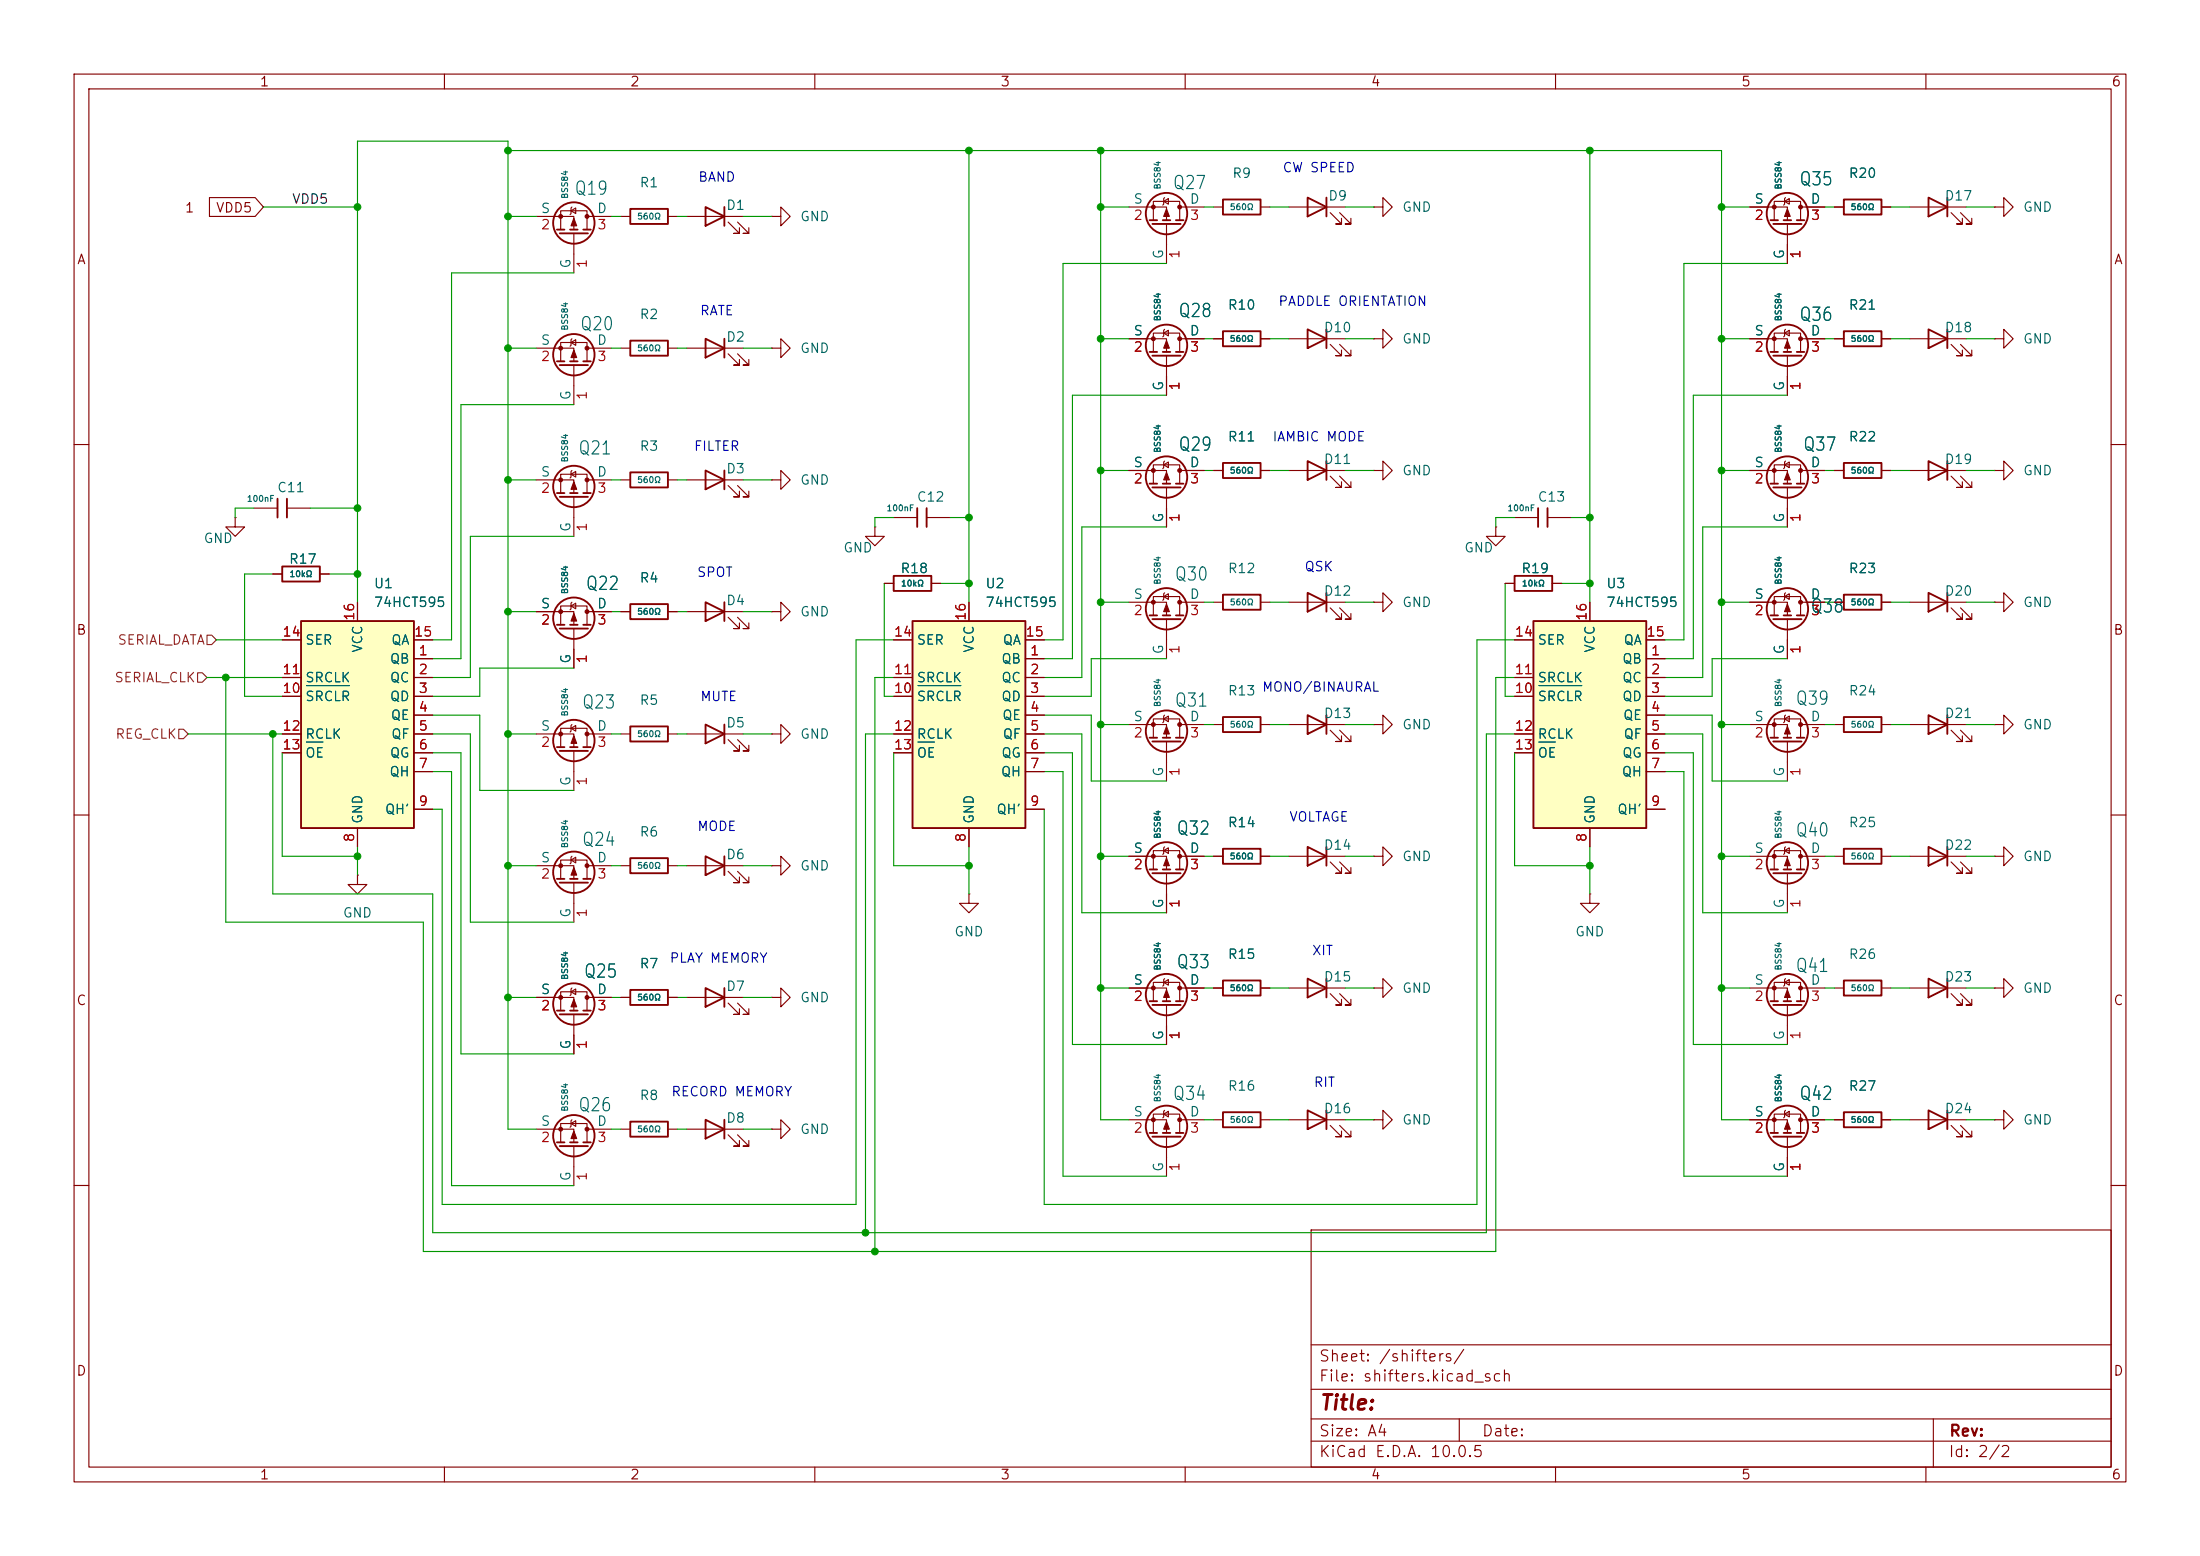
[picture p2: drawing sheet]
<svg xmlns="http://www.w3.org/2000/svg" width="297mm" height="210mm" viewBox="0 0 297 210" stroke-linecap="round" stroke-linejoin="round" font-family="sans-serif">
<g fill="none" stroke="#840000" stroke-width=".15">
<path d="M10 10h277v190h-277zM12 12h273v186h-273zM60 10v2M110 10v2M160 10v2M210 10v2M260 10v2M10 60h2M31.7 69.9v1.2h1.3l-1.3 1.3-1.2-1.3h1.2M31.7 69.9h.1M34.3 68.6h3.2M36.8 77.5h1.3"/>
<path d="M38.7 68.6h3.2M43.2 77.5h1.2M285 60h2M10 110h2M285 110h2M236.2 133.4h5.1v1.7M239.5 135.1v-2.5h3.6v2.5M240.9 132.6l.7-.4v.8zM241 132.1l-.1 .1v.8l-.1 .1M241.3 135.6v5.4M243.1 133.4h3.3M257.8 133.4h7.6"/>
<path d="M263.4 134.1l1.5 1.5h-.7h.7v-.7M264.7 134.1l1.5 1.5h-.8h.8v-.7M269.2 133.4h1.3v1.2l1.3-1.2-1.3-1.3v1.3M269.2 133.4h.1M72.4 152.4h5.1v1.8M75.7 154.2v-2.6h3.5v2.6M77.1 151.6l.6-.3v.7zM77.2 151.1l-.1 .2v.7l-.1 .1M77.5 154.7v5.3M79.2 152.4h3.3M236.2 151.1h5.1v1.8M239.5 152.9v-2.5h3.6v2.5"/>
<path d="M240.9 150.4l.7-.4v.7zM241 149.9l-.1 .1v.7l-.1 .2M241.3 153.4v5.4M243.1 151.1h3.3M247.6 151.1h1.3M254 151.1h1.3M257.8 151.1h7.6M263.4 151.9l1.5 1.5h-.7h.7v-.7M264.7 151.9l1.5 1.5h-.8h.8v-.7M269.2 151.1h1.3v1.3l1.3-1.3-1.3-1.2v1.2M269.2 151.1h.1M10 160h2"/>
<path d="M177 166h108v32h-108zM285 160h2M60 198v2M110 198v2M160 198v2M177 194.5h108M177 191.5h108M177 187.5h108M177 181.5h108M197 191.5v3M210 198v2M260 198v2"/>
<path d="M261 191.5v6.5"/>
</g>
<g fill="none" stroke="#840000" stroke-width=".25">
<path d="M37.5 67.3v2.6M38.1 76.5h5.1v2h-5.1zM38.7 67.3v2.6M239 135.1h1M239.4 135.6h3.8M240.8 135.1h1M242.6 135.1h1M260.3 132.1l2.6 1.3-2.6 1.2zM262.9 132.1v2.5M75.2 154.2h1M75.6 154.7h3.8M77 154.2h1"/>
<path d="M78.7 154.2h1.1M239 152.9h1M239.4 153.4h3.8M240.8 152.9h1M242.6 152.9h1M248.9 150.1h5.1v2h-5.1zM260.3 149.9l2.6 1.2-2.6 1.3zM262.9 149.9v2.5"/>
<circle cx="241.3" cy="134.2" r="2.79"/>
<circle cx="77.5" cy="153.3" r="2.79"/>
<circle cx="241.3" cy="152" r="2.79"/>
</g>
<g fill="#840000" stroke="#840000" stroke-width=".15">
<path d="M77.5 152.7l.4 1h-.8z"/>
<path d="M241.3 133.6l.4 1h-.8z"/>
<path d="M241.3 151.4l.4 1h-.8z"/>
<circle cx="79.2" cy="152.4" r=".25"/>
<circle cx="75.7" cy="152.4" r=".25"/>
<circle cx="243.1" cy="133.3" r=".25"/>
<circle cx="239.5" cy="133.3" r=".25"/>
<circle cx="243.1" cy="151.1" r=".25"/>
<circle cx="239.5" cy="151.1" r=".25"/>
</g>
<path d="M40.6 83.8h15.3v28h-15.3z" fill="#ffffc2"/>
<g fill="none" stroke="#840000" stroke-width=".25">
<path d="M239 65.3h1M239.4 65.8h3.8M240.8 65.3h1M242.6 65.3h1M40.6 83.8h15.3v28h-15.3zM165.1 80.3h5.1v2h-5.1zM176.5 80l2.6 1.3-2.6 1.3zM179.1 80v2.6M239 99.6h1M240.8 99.6h1M242.6 99.6h1M248.9 96.8h5.1v2h-5.1z"/>
<path d="M260.3 80l2.6 1.3-2.6 1.3zM260.3 96.5l2.6 1.3-2.6 1.3zM262.9 80v2.6M262.9 96.5v2.6M239 117.3h1M239.4 117.9h3.8M239.4 100.1h3.8M240.8 117.3h1M242.6 117.3h1M248.9 114.6h5.1v2h-5.1zM75.2 136.4h1M75.6 136.9h3.8"/>
<path d="M77 136.4h1M78.7 136.4h1.1M95.2 151.1l2.6 1.3-2.6 1.3zM97.8 151.1v2.6"/>
<circle cx="241.3" cy="64.4" r="2.79"/>
<circle cx="241.3" cy="98.7" r="2.79"/>
<circle cx="241.3" cy="116.5" r="2.79"/>
<circle cx="77.5" cy="135.5" r="2.79"/>
</g>
<g fill="none" stroke="#840000" stroke-width=".15">
<path d="M201.9 71.1v1.3h1.3l-1.3 1.3-1.2-1.3h1.2M201.9 71.1h.1M236.2 63.5h5.1v1.8M239.5 65.3v-2.6h3.6v2.6M240.9 62.7l.7-.3v.7zM241 62.2l-.1 .2v.7l-.1 .1M241.3 65.8v5.3M243.1 63.5h3.3M38.1 91.4h2.5M38.1 94h2.5M38.1 99.1h2.5M38.1 86.4h2.5"/>
<path d="M48.3 81.3v2.5M55.9 88.9h2.5M55.9 91.4h2.5M55.9 94h2.5M55.9 96.5h2.5M55.9 99.1h2.5M55.9 86.4h2.5M163.8 81.3h1.3M170.2 81.3h1.2M174 81.3h7.6M179.6 82l1.5 1.6h-.8h.8v-.8M180.8 82l1.6 1.6h-.8h.8v-.8"/>
<path d="M236.2 97.8h5.1v1.8M239.5 99.6v-2.6h3.6v2.6M240.9 97l.7-.4v.8zM241 96.5l-.1 .1v.8l-.1 .1M243.1 97.8h3.3M247.6 97.8h1.3M254 97.8h1.3M257.8 81.3h7.6M257.8 97.8h7.6M263.4 82l1.5 1.6h-.7h.7v-.8M263.4 98.6l1.5 1.5h-.7h.7v-.8M264.7 82l1.5 1.6h-.8h.8v-.8"/>
<path d="M264.7 98.6l1.5 1.5h-.8h.8v-.8M38.1 101.6h2.5M48.3 118.1v1.3h-1.3l1.3 1.3 1.2-1.3h-1.2M48.3 118.1h.1M48.3 111.8v2.5M55.9 101.6h2.5M55.9 104.1h2.5M55.9 109.2h2.5M236.2 115.6h5.1v1.7M239.5 117.3v-2.5h3.6v2.5M240.9 114.8l.7-.4v.8zM241 114.3l-.1 .1v.8l-.1 .1"/>
<path d="M241.3 100.1v5.3M241.3 117.9v5.3M243.1 115.6h3.3M247.6 115.6h1.3M254 115.6h1.3M72.4 134.6h5.1v1.8M75.7 136.4v-2.5h3.5v2.5M77.1 133.9l.6-.4v.7zM77.2 133.4l-.1 .1v.7l-.1 .2M77.5 136.9v5.3M79.2 134.6h3.3M104.1 134.6h1.3v1.3l1.3-1.3-1.3-1.2v1.2"/>
<path d="M104.1 134.6h.1M214.6 120.7v1.2h-1.2l1.2 1.3 1.3-1.3h-1.3M214.6 120.7h.1M92.7 152.4h7.6M98.3 153.2l1.5 1.5h-.7h.7v-.8M99.6 153.2l1.5 1.5h-.8h.8v-.8M104.1 152.4h1.3v1.3l1.3-1.3-1.3-1.3v1.3M104.1 152.4h.1"/>
</g>
<path d="M41.4 92.5h5.8M41.4 100.2h2.2" fill="none" stroke="#006464" stroke-width=".15"/>
<g fill="#840000" stroke="#840000" stroke-width=".15">
<path d="M241.3 115.8l.4 1h-.8z"/>
<path d="M77.5 134.9l.4 1h-.8z"/>
<path d="M241.3 98l.4 1.1h-.8z"/>
<path d="M241.3 63.8l.4 1h-.8z"/>
<circle cx="243.1" cy="115.6" r=".25"/>
<circle cx="239.5" cy="115.6" r=".25"/>
<circle cx="79.2" cy="134.6" r=".25"/>
<circle cx="75.7" cy="134.6" r=".25"/>
<circle cx="243.1" cy="97.8" r=".25"/>
<circle cx="239.5" cy="97.8" r=".25"/>
<circle cx="243.1" cy="63.5" r=".25"/>
<circle cx="239.5" cy="63.5" r=".25"/>
</g>
<path d="M207 83.8h15.2v28h-15.2z" fill="#ffffc2"/>
<path d="M207 83.8h15.2v28h-15.2zM260.3 114.3l2.6 1.3-2.6 1.2zM262.9 114.3v2.5M85.1 133.6h5.1v2h-5.1zM95.2 133.4l2.6 1.2-2.6 1.3zM97.8 133.4v2.5M85.1 151.4h5.1v2h-5.1z" fill="none" stroke="#840000" stroke-width=".25"/>
<g fill="none" stroke="#840000" stroke-width=".15">
<path d="M204.5 91.4h2.5M204.5 94h2.5M204.5 99.1h2.5M204.5 86.4h2.5M214.6 81.3v2.5M222.2 88.9h2.6M222.2 91.4h2.6M222.2 94h2.6M222.2 96.5h2.6M222.2 99.1h2.6M222.2 86.4h2.6M269.2 97.8h1.3v1.3l1.3-1.3-1.3-1.3v1.3"/>
<path d="M269.2 97.8h.1M204.5 101.6h2.5M214.6 111.8v2.5M222.2 101.6h2.6M222.2 104.1h2.6M222.2 109.2h2.6M257.8 115.6h7.6M263.4 116.3l1.5 1.6h-.7h.7v-.8M264.7 116.3l1.5 1.6h-.8h.8v-.8M269.2 115.6h1.3v1.2l1.3-1.2-1.3-1.3v1.3M269.2 115.6h.1M83.8 134.6h1.3"/>
<path d="M90.2 134.6h1.2M92.7 134.6h7.6M98.3 135.4l1.5 1.5h-.7h.7v-.8M99.6 135.4l1.5 1.5h-.8h.8v-.8M83.8 152.4h1.3M90.2 152.4h1.2"/>
</g>
<path d="M207.7 92.5h5.8M207.7 100.2h2.3" fill="none" stroke="#006464" stroke-width=".15"/>
<path d="M123.2 83.8h15.2v28h-15.2z" fill="#ffffc2"/>
<g fill="none" stroke="#840000" stroke-width=".25">
<path d="M75.2 31h1M75.6 31.5h3.8M77 31h1M78.7 31h1.1M85.1 28.2h5.1v2h-5.1zM95.2 27.9l2.6 1.3-2.6 1.3zM97.8 27.9v2.6M155.2 29.7h1M155.6 30.2h3.8M157 29.7h1M158.7 29.7h1.1M165.1 26.9h5.1v2.1h-5.1z"/>
<path d="M176.5 26.7l2.6 1.2-2.6 1.3zM179.1 26.7v2.5M239 29.7h1M239.4 30.2h3.8M240.8 29.7h1M242.6 29.7h1M248.9 26.9h5.1v2.1h-5.1zM260.3 26.7l2.6 1.2-2.6 1.3zM262.9 26.7v2.5M75.2 48.8h1M75.6 49.3h3.8M77 48.8h1"/>
<path d="M78.7 48.8h1.1M85.1 46h5.1v2h-5.1zM95.2 45.7l2.6 1.3-2.6 1.3zM97.8 45.7v2.6M155.2 47.5h1M155.6 48h3.8M157 47.5h1M158.7 47.5h1.1M165.1 44.7h5.1v2h-5.1zM176.5 44.5l2.6 1.2-2.6 1.3zM179.1 44.5v2.5M239 47.5h1"/>
<path d="M239.4 48h3.8M240.8 47.5h1M242.6 47.5h1M248.9 44.7h5.1v2h-5.1zM260.3 44.5l2.6 1.2-2.6 1.3zM262.9 44.5v2.5M75.2 66.5h1M75.6 67.1h3.8M77 66.5h1M78.7 66.5h1.1M85.1 63.8h5.1v2h-5.1zM95.2 63.5l2.6 1.3-2.6 1.2z"/>
<path d="M97.8 63.5v2.5M120.6 77.7h5.1v2.1h-5.1zM123.8 68.6v2.5M125.1 68.6v2.5M155.2 65.3h1M155.6 65.8h3.8M157 65.3h1M158.7 65.3h1.1M165.1 62.5h5.1v2h-5.1zM176.5 62.2l2.6 1.3-2.6 1.3zM179.1 62.2v2.6M204.5 77.7h5v2.1h-5z"/>
<path d="M207.6 68.6v2.5M208.9 68.6v2.5M248.9 62.5h5.1v2h-5.1zM260.3 62.2l2.6 1.3-2.6 1.3zM262.9 62.2v2.6M75.2 84.3h1M75.6 84.8h3.8M77 84.3h1M78.7 84.3h1.1M85.1 81.5h5.1v2.1h-5.1zM85.1 98h5.1v2.1h-5.1zM95.2 81.3l2.6 1.3-2.6 1.2z"/>
<path d="M95.2 97.8l2.6 1.3-2.6 1.2zM97.8 81.3v2.5M97.8 97.8v2.5M123.2 83.8h15.2v28h-15.2zM155.2 99.6h1M155.2 83.1h1M155.6 83.6h3.8M157 99.6h1M157 83.1h1M158.7 99.6h1.1M158.7 83.1h1.1M165.1 96.8h5.1v2h-5.1z"/>
<path d="M176.5 96.5l2.6 1.3-2.6 1.3zM179.1 96.5v2.6M239 83.1h1M239.4 83.6h3.8M240.8 83.1h1M242.6 83.1h1M248.9 80.3h5.1v2h-5.1zM75.2 118.6h1M75.2 100.8h1M75.6 119.1h3.8M75.6 101.3h3.8M77 118.6h1"/>
<path d="M77 100.8h1M78.7 118.6h1.1M78.7 100.8h1.1M85.1 115.8h5.1v2.1h-5.1zM95.2 115.6l2.6 1.2-2.6 1.3zM97.8 115.6v2.5M155.2 117.3h1M155.6 117.9h3.8M155.6 100.1h3.8M157 117.3h1M158.7 117.3h1.1M165.1 114.6h5.1v2h-5.1z"/>
<path d="M176.5 114.3l2.6 1.3-2.6 1.2zM179.1 114.3v2.5M155.2 135.1h1M155.6 135.6h3.8M157 135.1h1M158.7 135.1h1.1M165.1 132.3h5.1v2.1h-5.1zM176.5 132.1l2.6 1.3-2.6 1.2zM179.1 132.1v2.5M248.9 132.3h5.1v2.1h-5.1zM155.2 152.9h1M155.6 153.4h3.8"/>
<path d="M157 152.9h1M158.7 152.9h1.1M165.1 150.1h5.1v2h-5.1zM176.5 149.9l2.6 1.2-2.6 1.3zM179.1 149.9v2.5"/>
<circle cx="77.5" cy="30.1" r="2.79"/>
<circle cx="157.5" cy="28.8" r="2.79"/>
<circle cx="241.3" cy="28.8" r="2.79"/>
<circle cx="77.5" cy="47.9" r="2.79"/>
<circle cx="157.5" cy="46.6" r="2.79"/>
<circle cx="241.3" cy="46.6" r="2.79"/>
<circle cx="77.5" cy="65.7" r="2.79"/>
<circle cx="157.5" cy="64.4" r="2.79"/>
<circle cx="77.5" cy="83.4" r="2.79"/>
<circle cx="77.5" cy="99.9" r="2.79"/>
<circle cx="157.5" cy="82.2" r="2.79"/>
<circle cx="157.5" cy="98.7" r="2.79"/>
<circle cx="241.3" cy="82.2" r="2.79"/>
<circle cx="77.5" cy="117.7" r="2.79"/>
<circle cx="157.5" cy="116.5" r="2.79"/>
<circle cx="157.5" cy="134.2" r="2.79"/>
<circle cx="157.5" cy="152" r="2.79"/>
</g>
<g fill="none" stroke="#840000" stroke-width=".15">
<path d="M28.3 26.7h6.1l1.2 1.2-1.2 1.3h-6.1zM72.4 29.2h5.1v1.8M75.7 31v-2.6h3.5v2.6M77.1 28.4l.6-.3v.7zM77.2 27.9l-.1 .2v.7l-.1 .2M77.5 31.5v5.3M79.2 29.2h3.3M83.8 29.2h1.3M90.2 29.2h1.2M92.7 29.2h7.6M98.3 30l1.5 1.5h-.7h.7v-.8M99.6 30l1.5 1.5h-.8h.8v-.8"/>
<path d="M104.1 29.2h1.3v1.3l1.3-1.3-1.3-1.3v1.3M104.1 29.2h.1M152.4 27.9h5.1v1.8M155.7 29.7v-2.5h3.6v2.5M157.1 27.2l.6-.4v.8zM157.2 26.7l-.1 .1v.8l-.1 .1M157.5 30.2v5.4M159.3 27.9h3.3M163.8 27.9h1.3M170.2 27.9h1.2M174 27.9h7.6M179.6 28.7l1.5 1.5h-.8h.8v-.7"/>
<path d="M180.8 28.7l1.6 1.5h-.8h.8v-.7M185.4 27.9h1.3v1.3l1.3-1.3-1.3-1.2v1.2M185.4 27.9h.1M236.2 27.9h5.1v1.8M239.5 29.7v-2.5h3.6v2.5M240.9 27.2l.7-.4v.8zM241 26.7l-.1 .1v.8l-.1 .1M241.3 30.2v5.4M243.1 27.9h3.3M247.6 27.9h1.3M254 27.9h1.3M257.8 27.9h7.6"/>
<path d="M263.4 28.7l1.5 1.5h-.7h.7v-.7M264.7 28.7l1.5 1.5h-.8h.8v-.7M269.2 27.9h1.3v1.3l1.3-1.3-1.3-1.2v1.2M269.2 27.9h.1M72.4 47h5.1v1.8M75.7 48.8v-2.6h3.5v2.6M77.1 46.2l.6-.4v.8zM77.2 45.7l-.1 .1v.8l-.1 .1M77.5 49.3v5.3M79.2 47h3.3M83.8 47h1.3M90.2 47h1.2"/>
<path d="M92.7 47h7.6M98.3 47.8l1.5 1.5h-.7h.7v-.8M99.6 47.8l1.5 1.5h-.8h.8v-.8M104.1 47h1.3v1.3l1.3-1.3-1.3-1.3v1.3M104.1 47h.1M152.4 45.7h5.1v1.8M155.7 47.5v-2.5h3.6v2.5M157.1 45l.6-.4v.7zM157.2 44.5l-.1 .1v.7l-.1 .2M157.5 48v5.3M159.3 45.7h3.3M163.8 45.7h1.3"/>
<path d="M170.2 45.7h1.2M174 45.7h7.6M179.6 46.5l1.5 1.5h-.8h.8v-.8M180.8 46.5l1.6 1.5h-.8h.8v-.8M185.4 45.7h1.3v1.3l1.3-1.3-1.3-1.2v1.2M185.4 45.7h.1M236.2 45.7h5.1v1.8M239.5 47.5v-2.5h3.6v2.5M240.9 45l.7-.4v.7zM241 44.5l-.1 .1v.7l-.1 .2M241.3 48v5.3M243.1 45.7h3.3"/>
<path d="M247.6 45.7h1.3M254 45.7h1.3M257.8 45.7h7.6M263.4 46.5l1.5 1.5h-.7h.7v-.8M264.7 46.5l1.5 1.5h-.8h.8v-.8M269.2 45.7h1.3v1.3l1.3-1.3-1.3-1.2v1.2M269.2 45.7h.1M36.8 77.5h1.3M43.2 77.5h1.2M72.4 64.8h5.1v1.7M75.7 66.5v-2.5h3.5v2.5M77.1 64l.6-.4v.8z"/>
<path d="M77.2 63.5l-.1 .1v.8l-.1 .1M77.5 67.1v5.3M79.2 64.8h3.3M83.8 64.8h1.3M90.2 64.8h1.2M92.7 64.8h7.6M98.3 65.5l1.5 1.6h-.7h.7v-.8M99.6 65.5l1.5 1.6h-.8h.8v-.8M104.1 64.8h1.3v1.2l1.3-1.2-1.3-1.3v1.3M104.1 64.8h.1M118.1 71.1v1.3h1.3l-1.3 1.3-1.3-1.3h1.3M118.1 71.1h.1"/>
<path d="M119.4 78.7h1.2M120.6 69.9h3.2M125.1 69.9h3.2M125.7 78.7h1.3M152.4 63.5h5.1v1.8M155.7 65.3v-2.6h3.6v2.6M157.1 62.7l.6-.3v.7zM157.2 62.2l-.1 .2v.7l-.1 .1M157.5 65.8v5.3M159.3 63.5h3.3M163.8 63.5h1.3M170.2 63.5h1.2"/>
<path d="M174 63.5h7.6M179.6 64.3l1.5 1.5h-.8h.8v-.8M180.8 64.3l1.6 1.5h-.8h.8v-.8M185.4 63.5h1.3v1.3l1.3-1.3-1.3-1.3v1.3M185.4 63.5h.1M203.2 78.7h1.3M204.5 69.9h3.1M208.9 69.9h3.2M209.5 78.7h1.3M236.2 63.5h2.6M241.3 68.6v2.5M243.8 63.5h2.6"/>
<path d="M247.6 63.5h1.3M254 63.5h1.3M257.8 63.5h7.6M263.4 64.3l1.5 1.5h-.7h.7v-.8M264.7 64.3l1.5 1.5h-.8h.8v-.8M269.2 63.5h1.3v1.3l1.3-1.3-1.3-1.3v1.3M269.2 63.5h.1M38.1 91.4h2.5M38.1 94h2.5M38.1 99.1h2.5M38.1 86.4h2.5M48.3 81.3v2.5"/>
<path d="M55.9 88.9h2.5M55.9 91.4h2.5M55.9 94h2.5M55.9 96.5h2.5M55.9 99.1h2.5M55.9 86.4h2.5M72.4 99.1h5.1v1.7M72.4 82.6h5.1v1.7M75.7 84.3v-2.5h3.5v2.5M77.1 98.3l.6-.4v.8zM77.1 81.8l.6-.4v.8zM77.2 97.8l-.1 .1v.8l-.1 .1"/>
<path d="M77.2 81.3l-.1 .1v.8l-.1 .1M77.5 84.8v5.4M79.2 99.1h3.3M79.2 82.6h3.3M83.8 99.1h1.3M83.8 82.6h1.3M90.2 99.1h1.2M90.2 82.6h1.2M92.7 99.1h7.6M92.7 82.6h7.6M98.3 83.3l1.5 1.5h-.7h.7v-.7M98.3 99.8l1.5 1.5h-.7h.7v-.7"/>
<path d="M99.6 83.3l1.5 1.5h-.8h.8v-.7M99.6 99.8l1.5 1.5h-.8h.8v-.7M104.1 99.1h1.3v1.2l1.3-1.2-1.3-1.3v1.3M104.1 99.1h.1M104.1 82.6h1.3v1.2l1.3-1.2-1.3-1.3v1.3M104.1 82.6h.1M120.6 91.4h2.6M120.6 94h2.6M120.6 99.1h2.6M120.6 86.4h2.6M130.8 81.3v2.5M138.4 88.9h2.6"/>
<path d="M138.4 91.4h2.6M138.4 94h2.6M138.4 96.5h2.6M138.4 99.1h2.6M138.4 86.4h2.6M152.4 97.8h5.1v1.8M152.4 81.3h5.1v1.8M155.7 99.6v-2.6h3.6v2.6M155.7 83.1v-2.6h3.6v2.6M157.1 97l.6-.4v.8zM157.1 80.5l.6-.4v.8zM157.2 96.5l-.1 .1v.8l-.1 .1"/>
<path d="M157.2 80l-.1 .1v.8l-.1 .1M157.5 83.6v5.3M159.3 97.8h3.3M159.3 81.3h3.3M163.8 97.8h1.3M170.2 97.8h1.2M174 97.8h7.6M179.6 98.6l1.5 1.5h-.8h.8v-.8M180.8 98.6l1.6 1.5h-.8h.8v-.8M185.4 81.3h1.3v1.3l1.3-1.3-1.3-1.3v1.3M185.4 81.3h.1M185.4 97.8h1.3v1.3l1.3-1.3-1.3-1.3v1.3"/>
<path d="M185.4 97.8h.1M204.5 91.4h2.5M204.5 94h2.5M204.5 99.1h2.5M204.5 86.4h2.5M214.6 81.3v2.5M222.2 88.9h2.6M222.2 91.4h2.6M222.2 94h2.6M222.2 96.5h2.6M222.2 99.1h2.6M222.2 86.4h2.6"/>
<path d="M236.2 81.3h5.1v1.8M239.5 83.1v-2.6h3.6v2.6M240.9 80.5l.7-.4v.8zM241 80l-.1 .1v.8l-.1 .1M241.3 83.6v5.3M243.1 81.3h3.3M247.6 81.3h1.3M254 81.3h1.3M269.2 81.3h1.3v1.3l1.3-1.3-1.3-1.3v1.3M269.2 81.3h.1M38.1 101.6h2.5M48.3 111.8v2.5"/>
<path d="M55.9 101.6h2.5M55.9 104.1h2.5M55.9 109.2h2.5M72.4 116.8h5.1v1.8M75.7 118.6v-2.5h3.5v2.5M75.7 100.8v-2.5h3.5v2.5M77.1 116.1l.6-.4v.8zM77.2 115.6l-.1 .1v.8l-.1 .1M77.5 101.3v5.4M77.5 119.1v5.4M79.2 116.8h3.3M83.8 116.8h1.3"/>
<path d="M90.2 116.8h1.2M92.7 116.8h7.6M98.3 117.6l1.5 1.5h-.7h.7v-.7M99.6 117.6l1.5 1.5h-.8h.8v-.7M104.1 116.8h1.3v1.3l1.3-1.3-1.3-1.2v1.2M104.1 116.8h.1M120.6 101.6h2.6M130.8 111.8v2.5M138.4 101.6h2.6M138.4 104.1h2.6M138.4 109.2h2.6M152.4 115.6h5.1v1.7"/>
<path d="M155.7 117.3v-2.5h3.6v2.5M157.1 114.8l.6-.4v.8zM157.2 114.3l-.1 .1v.8l-.1 .1M157.5 100.1v5.3M157.5 117.9v5.3M159.3 115.6h3.3M163.8 115.6h1.3M170.2 115.6h1.2M174 115.6h7.6M179.6 116.3l1.5 1.6h-.8h.8v-.8M180.8 116.3l1.6 1.6h-.8h.8v-.8M185.4 115.6h1.3v1.2l1.3-1.2-1.3-1.3v1.3"/>
<path d="M185.4 115.6h.1M204.5 101.6h2.5M214.6 111.8v2.5M222.2 101.6h2.6M222.2 104.1h2.6M222.2 109.2h2.6M72.4 134.6h2.5M77.5 139.7v2.5M80 134.6h2.5M83.8 134.6h1.3M90.2 134.6h1.2M130.8 120.7v1.2h-1.3l1.3 1.3 1.3-1.3h-1.3"/>
<path d="M130.8 120.7h.1M152.4 133.4h5.1v1.7M155.7 135.1v-2.5h3.6v2.5M157.1 132.6l.6-.4v.8zM157.2 132.1l-.1 .1v.8l-.1 .1M157.5 135.6v5.4M159.3 133.4h3.3M163.8 133.4h1.3M170.2 133.4h1.2M174 133.4h7.6M179.6 134.1l1.5 1.5h-.8h.8v-.7M180.8 134.1l1.6 1.5h-.8h.8v-.7"/>
<path d="M185.4 133.4h1.3v1.2l1.3-1.2-1.3-1.3v1.3M185.4 133.4h.1M247.6 133.4h1.3M254 133.4h1.3M152.4 151.1h5.1v1.8M155.7 152.9v-2.5h3.6v2.5M157.1 150.4l.6-.4v.7zM157.2 149.9l-.1 .1v.7l-.1 .2M157.5 153.4v5.4M159.3 151.1h3.3M163.8 151.1h1.3M170.2 151.1h1.2"/>
<path d="M174 151.1h7.6M179.6 151.9l1.5 1.5h-.8h.8v-.7M180.8 151.9l1.6 1.5h-.8h.8v-.7M185.4 151.1h1.3v1.3l1.3-1.3-1.3-1.2v1.2M185.4 151.1h.1M236.2 151.1h2.6M241.3 156.2v2.6M243.8 151.1h2.6M247.6 151.1h1.3M254 151.1h1.3"/>
</g>
<path d="M41.4 92.5h5.8M123.9 92.5h5.8M207.7 92.5h5.8M41.4 100.2h2.2M123.9 100.2h2.3M207.7 100.2h2.3" fill="none" stroke="#006464" stroke-width=".15"/>
<g fill="#840000" stroke="#840000" stroke-width=".15">
<path d="M157.5 151.4l.4 1h-.8z"/>
<path d="M157.5 115.8l.4 1h-.8z"/>
<path d="M157.5 133.6l.4 1h-.8z"/>
<path d="M157.5 98l.4 1.1h-.8z"/>
<path d="M157.5 81.5l.4 1.1h-.8z"/>
<path d="M157.5 28.2l.4 1h-.8z"/>
<path d="M157.5 46l.4 1h-.8z"/>
<path d="M157.5 63.8l.4 1h-.8z"/>
<path d="M241.3 81.5l.4 1.1h-.8z"/>
<path d="M77.5 117.1l.4 1h-.8z"/>
<path d="M77.5 99.3l.4 1h-.8z"/>
<path d="M241.3 46l.4 1h-.8z"/>
<path d="M77.5 65l.4 1h-.8z"/>
<path d="M77.5 47.2l.4 1.1h-.8z"/>
<path d="M77.5 29.5l.4 1h-.8z"/>
<path d="M241.3 28.2l.4 1h-.8z"/>
<path d="M77.5 82.8l.4 1h-.8z"/>
<circle cx="159.3" cy="151.1" r=".25"/>
<circle cx="155.7" cy="151.1" r=".25"/>
<circle cx="159.3" cy="115.6" r=".25"/>
<circle cx="155.7" cy="115.6" r=".25"/>
<circle cx="159.3" cy="133.3" r=".25"/>
<circle cx="155.7" cy="133.3" r=".25"/>
<circle cx="159.3" cy="97.8" r=".25"/>
<circle cx="155.7" cy="97.8" r=".25"/>
<circle cx="159.3" cy="81.3" r=".25"/>
<circle cx="155.7" cy="81.3" r=".25"/>
<circle cx="159.3" cy="27.9" r=".25"/>
<circle cx="155.7" cy="27.9" r=".25"/>
<circle cx="159.3" cy="45.7" r=".25"/>
<circle cx="155.7" cy="45.7" r=".25"/>
<circle cx="159.3" cy="63.5" r=".25"/>
<circle cx="155.7" cy="63.5" r=".25"/>
<circle cx="243.1" cy="81.3" r=".25"/>
<circle cx="239.5" cy="81.3" r=".25"/>
<circle cx="79.2" cy="116.8" r=".25"/>
<circle cx="75.7" cy="116.8" r=".25"/>
<circle cx="79.2" cy="99.1" r=".25"/>
<circle cx="75.7" cy="99.1" r=".25"/>
<circle cx="243.1" cy="45.7" r=".25"/>
<circle cx="239.5" cy="45.7" r=".25"/>
<circle cx="79.2" cy="64.8" r=".25"/>
<circle cx="75.7" cy="64.8" r=".25"/>
<circle cx="79.2" cy="47" r=".25"/>
<circle cx="75.7" cy="47" r=".25"/>
<circle cx="79.2" cy="29.2" r=".25"/>
<circle cx="75.7" cy="29.2" r=".25"/>
<circle cx="243.1" cy="27.9" r=".25"/>
<circle cx="239.5" cy="27.9" r=".25"/>
<circle cx="79.2" cy="82.5" r=".25"/>
<circle cx="75.7" cy="82.5" r=".25"/>
</g>
<path d="M24.1 98.4h.7l.6 .7-.6 .6h-.7zM26.7 90.8h.6l.6 .6-.6 .7h-.6zM27.9 85.7h.7l.6 .7-.6 .6h-.7z" fill="none" stroke="#725600" stroke-width=".15"/>
<g fill="none" stroke="#009600" stroke-width=".15">
<path d="M35.6 27.9h12.7M68.6 20.3h163.8v130.8h3.8M68.6 29.2h3.8M77.5 36.8h-16.5v49.6h-2.6M82.5 29.2h1.3M91.4 29.2h1.3M100.3 29.2h3.8M130.8 20.3v61M148.6 20.3v130.8h3.8M148.6 27.9h3.8M157.5 35.6h-14v50.8h-2.5M162.6 27.9h1.2"/>
<path d="M171.4 27.9h2.6M181.6 27.9h3.8M214.6 20.3v61M232.4 27.9h3.8M241.3 35.6h-14v50.8h-2.5M246.4 27.9h1.2M255.3 27.9h2.5M265.4 27.9h3.8M68.6 47h3.8M77.5 54.6h-15.3v34.3h-3.8M82.5 47h1.3M91.4 47h1.3"/>
<path d="M100.3 47h3.8M148.6 45.7h3.8M157.5 53.3h-12.7v35.6h-3.8M162.6 45.7h1.2M171.4 45.7h2.6M181.6 45.7h3.8M232.4 45.7h3.8M241.3 53.3h-12.7v35.6h-3.8M246.4 45.7h1.2M255.3 45.7h2.5M265.4 45.7h3.8M34.3 68.6h-2.6v1.3"/>
<path d="M36.8 77.5h-3.8v16.5h5.1M41.9 68.6h6.4M44.4 77.5h3.9M68.6 64.8h3.8M77.5 72.4h-14v19h-5.1M82.5 64.8h1.3M91.4 64.8h1.3M100.3 64.8h3.8M119.4 78.7v15.3h1.2M120.6 69.9h-2.5v1.2M127 78.7h3.8M128.3 69.9h2.5"/>
<path d="M148.6 63.5h3.8M157.5 71.1h-11.5v20.3h-5M162.6 63.5h1.2M171.4 63.5h2.6M181.6 63.5h3.8M203.2 78.7v15.3h1.3M204.5 69.9h-2.6v1.2M210.8 78.7h3.8M212.1 69.9h2.5M232.4 63.5h3.8M241.3 71.1h-11.4v20.3h-5.1M246.4 63.5h1.2"/>
<path d="M255.3 63.5h2.5M265.4 63.5h3.8M25.4 99.1h12.7M27.9 91.4h10.2M29.2 86.4h8.9M30.5 91.4v33.1h26.6v44.4h144.8v-77.5h2.6M36.8 99.1v21.6h21.6v45.7h142.3v-67.3h3.8M48.3 81.3v-62.2h20.3v133.3h3.8M58.4 99.1h5.1v25.4h14M58.4 96.5h6.4v10.2h12.7M68.6 99.1h3.8M68.6 82.6h3.8"/>
<path d="M77.5 90.2h-12.7v3.8h-6.4M82.5 99.1h1.3M82.5 82.6h1.3M91.4 99.1h1.3M91.4 82.6h1.3M100.3 99.1h3.8M100.3 82.6h3.8M120.6 99.1h-3.8v67.3M120.6 91.4h-2.5v77.5M120.6 86.4h-5v76.2h-55.9v-53.4h-1.3M141 99.1h5v24.1h11.5M141 96.5h6.3v8.9h10.2"/>
<path d="M148.6 81.3h3.8M148.6 97.8h3.8M157.5 88.9h-10.2v5.1h-6.3M162.6 81.3h1.2M162.6 97.8h1.2M171.4 81.3h2.6M171.4 97.8h2.6M181.6 81.3h3.8M181.6 97.8h3.8M204.5 86.4h-5.1v76.2h-58.4v-53.4M224.8 99.1h5.1v24.1h11.4M224.8 96.5h6.3v8.9h10.2"/>
<path d="M232.4 81.3h3.8M232.4 97.8h3.8M241.3 88.9h-10.2v5.1h-6.3M246.4 81.3h1.2M246.4 97.8h1.2M255.3 81.3h2.5M255.3 97.8h2.5M265.4 81.3h3.8M265.4 97.8h3.8M38.1 101.6v14h10.2M48.3 114.3v3.8M58.4 104.1h2.6v55.9h16.5"/>
<path d="M58.4 101.6h3.8v40.6h15.3M68.6 116.8h3.8M82.5 116.8h1.3M91.4 116.8h1.3M100.3 116.8h3.8M120.6 101.6v15.2h10.2M130.8 114.3v6.4M141 104.1h2.5v54.7h14M141 101.6h3.8v39.4h12.7M148.6 115.6h3.8M162.6 115.6h1.2M171.4 115.6h2.6"/>
<path d="M181.6 115.6h3.8M204.5 101.6v15.2h10.1M214.6 114.3v6.4M224.8 104.1h2.5v54.7h14M224.8 101.6h3.8v39.4h12.7M232.4 115.6h3.8M246.4 115.6h1.2M255.3 115.6h2.5M265.4 115.6h3.8M68.6 134.6h3.8M82.5 134.6h1.3M91.4 134.6h1.3"/>
<path d="M100.3 134.6h3.8M148.6 133.4h3.8M162.6 133.4h1.2M171.4 133.4h2.6M181.6 133.4h3.8M232.4 133.4h3.8M246.4 133.4h1.2M255.3 133.4h2.5M265.4 133.4h3.8M82.5 152.4h1.3M91.4 152.4h1.3M100.3 152.4h3.8"/>
<path d="M162.6 151.1h1.2M171.4 151.1h2.6M181.6 151.1h3.8M246.4 151.1h1.2M255.3 151.1h2.5M265.4 151.1h3.8"/>
</g>
<g fill="#009600" stroke="#009600" stroke-width=".14">
<circle cx="68.6" cy="99.1" r=".46"/>
<circle cx="68.6" cy="116.8" r=".46"/>
<circle cx="68.6" cy="82.6" r=".46"/>
<circle cx="118.1" cy="168.9" r=".46"/>
<circle cx="116.8" cy="166.4" r=".46"/>
<circle cx="68.6" cy="134.6" r=".46"/>
<circle cx="48.3" cy="77.5" r=".46"/>
<circle cx="30.5" cy="91.4" r=".46"/>
<circle cx="48.3" cy="115.6" r=".46"/>
<circle cx="36.8" cy="99.1" r=".46"/>
<circle cx="68.6" cy="29.2" r=".46"/>
<circle cx="68.6" cy="47" r=".46"/>
<circle cx="48.3" cy="68.6" r=".46"/>
<circle cx="68.6" cy="20.3" r=".46"/>
<circle cx="48.3" cy="27.9" r=".46"/>
<circle cx="68.6" cy="64.8" r=".46"/>
<circle cx="148.6" cy="20.3" r=".46"/>
<circle cx="148.6" cy="27.9" r=".46"/>
<circle cx="130.8" cy="20.3" r=".46"/>
<circle cx="148.6" cy="45.7" r=".46"/>
<circle cx="130.8" cy="69.9" r=".46"/>
<circle cx="148.6" cy="63.5" r=".46"/>
<circle cx="130.8" cy="116.8" r=".46"/>
<circle cx="148.6" cy="97.8" r=".46"/>
<circle cx="130.8" cy="78.7" r=".46"/>
<circle cx="148.6" cy="81.3" r=".46"/>
<circle cx="148.6" cy="133.4" r=".46"/>
<circle cx="148.6" cy="115.6" r=".46"/>
<circle cx="214.6" cy="116.8" r=".46"/>
<circle cx="232.4" cy="133.4" r=".46"/>
<circle cx="214.6" cy="78.7" r=".46"/>
<circle cx="232.4" cy="97.8" r=".46"/>
<circle cx="232.4" cy="81.3" r=".46"/>
<circle cx="232.4" cy="63.5" r=".46"/>
<circle cx="232.4" cy="45.7" r=".46"/>
<circle cx="232.4" cy="115.6" r=".46"/>
<circle cx="232.4" cy="27.9" r=".46"/>
<circle cx="214.6" cy="69.9" r=".46"/>
<circle cx="214.6" cy="20.3" r=".46"/>
</g>
<text font-size="2" fill="#840000" x="178" y="190.8">Title:</text>
<g font-size="1.8" fill="#006464">
<text x="77.5" y="26.8">Q19</text>
<text x="158.2" y="26">Q27</text>
<text x="242.8" y="25.5">Q35</text>
<text x="78.2" y="45">Q20</text>
<text x="159" y="43.3">Q28</text>
<text x="242.8" y="43.8">Q36</text>
<text x="78" y="61.8">Q21</text>
<text x="159" y="61.3">Q29</text>
<text x="243.3" y="61.3">Q37</text>
<text x="79" y="80.1">Q22</text>
<text x="158.5" y="78.8">Q30</text>
<text x="244.3" y="83.1">Q38</text>
<text x="158.5" y="95.8">Q31</text>
<text x="242.3" y="95.6">Q39</text>
<text x="78.5" y="96.1">Q23</text>
<text x="158.7" y="113.1">Q32</text>
<text x="242.3" y="113.4">Q40</text>
<text x="78.5" y="114.6">Q24</text>
<text x="158.7" y="131.1">Q33</text>
<text x="242.3" y="131.7">Q41</text>
<text x="78.7" y="132.4">Q25</text>
<text x="158.2" y="148.9">Q34</text>
<text x="242.8" y="148.9">Q42</text>
<text x="78" y="150.5">Q26</text>
</g>
<g font-size="1.5" fill="#840000">
<text x="178" y="184.1">Sheet: /shifters/</text>
<text x="178" y="186.8">File: shifters.kicad_sch</text>
<text x="178" y="197">KiCad E.D.A. 10.0.5</text>
<text x="178" y="194.2">Size: A4</text>
<text x="200" y="194.2">Date:</text>
<text x="263" y="197">Id: 2/2</text>
<text x="263" y="194.2">Rev:</text>
</g>
<g font-size="1.3" fill="#840000">
<text x="35" y="12">1</text>
<text x="85" y="12">2</text>
<text x="135" y="12">3</text>
<text x="185" y="12">4</text>
<text x="235" y="12">5</text>
<text x="285" y="12">6</text>
<text x="24.9" y="29">1</text>
<text x="29.1" y="29">VDD5</text>
<text x="10.3" y="36">A</text>
<text x="285.3" y="36">A</text>
<text x="10.2" y="86">B</text>
<text x="285.2" y="86">B</text>
<text x="10.2" y="136">C</text>
<text x="285.2" y="136">C</text>
<text x="10.2" y="186">D</text>
<text x="285.2" y="186">D</text>
<text x="35" y="200">1</text>
<text x="85" y="200">2</text>
<text x="135" y="200">3</text>
<text x="185" y="200">4</text>
<text x="235" y="200">5</text>
<text x="285" y="200">6</text>
</g>
<g font-size="1.3" fill="#0000c2">
<text x="173.1" y="23.6">CW SPEED</text>
<text x="94.2" y="24.8">BAND</text>
<text x="172.5" y="41.6">PADDLE ORIENTATION</text>
<text x="94.4" y="42.9">RATE</text>
<text x="171.7" y="59.9">IAMBIC MODE</text>
<text x="93.6" y="61.2">FILTER</text>
<text x="176" y="77.4">QSK</text>
<text x="94" y="78.2">SPOT</text>
<text x="94.5" y="94.9">MUTE</text>
<text x="170.3" y="93.7">MONO/BINAURAL</text>
<text x="94" y="112.5">MODE</text>
<text x="174" y="111.2">VOLTAGE</text>
<text x="90.3" y="130.3">PLAY MEMORY</text>
<text x="177" y="129.2">XIT</text>
<text x="90.5" y="148.3">RECORD MEMORY</text>
<text x="177.3" y="147">RIT</text>
</g>
<text font-size="1.3" fill="#0f0f0f" x="39.3" y="27.8">VDD5</text>
<g font-size="1.3" fill="#006464">
<text x="72.9" y="29.1">S</text>
<text x="80.5" y="29.1">D</text>
<text x="86.3" y="25.6">R1</text>
<text x="97.9" y="28.6">D1</text>
<text x="152.9" y="27.8">S</text>
<text x="160.5" y="27.8">D</text>
<text x="166.3" y="24.3">R9</text>
<text x="179.2" y="27.4">D9</text>
<text x="189.2" y="28.9">GND</text>
<text x="236.8" y="27.8">S</text>
<text x="244.3" y="27.8">D</text>
<text x="249.5" y="24.3">R20</text>
<text x="262.4" y="27.4">D17</text>
<text x="273" y="28.9">GND</text>
<text x="107.9" y="30.2">GND</text>
<text x="157.3" y="35.1" transform="rotate(-90 157.3 35.1)">G</text>
<text x="241.2" y="35.1" transform="rotate(-90 241.2 35.1)">G</text>
<text x="77.3" y="36.3" transform="rotate(-90 77.3 36.3)">G</text>
<text x="72.9" y="46.9">S</text>
<text x="80.5" y="46.9">D</text>
<text x="86.3" y="43.4">R2</text>
<text x="97.9" y="46.4">D2</text>
<text x="107.9" y="48">GND</text>
<text x="152.9" y="45.6">S</text>
<text x="160.5" y="45.6">D</text>
<text x="165.7" y="42.1">R10</text>
<text x="178.6" y="45.2">D10</text>
<text x="189.2" y="46.7">GND</text>
<text x="236.8" y="45.6">S</text>
<text x="244.3" y="45.6">D</text>
<text x="249.5" y="42.1">R21</text>
<text x="262.4" y="45.2">D18</text>
<text x="273" y="46.7">GND</text>
<text x="157.3" y="52.8" transform="rotate(-90 157.3 52.8)">G</text>
<text x="241.2" y="52.8" transform="rotate(-90 241.2 52.8)">G</text>
<text x="77.3" y="54.1" transform="rotate(-90 77.3 54.1)">G</text>
<text x="165.7" y="59.9">R11</text>
<text x="249.5" y="59.9">R22</text>
<text x="72.9" y="64.6">S</text>
<text x="80.5" y="64.6">D</text>
<text x="86.3" y="61.2">R3</text>
<text x="97.9" y="64.2">D3</text>
<text x="107.9" y="65.7">GND</text>
<text x="152.9" y="63.4">S</text>
<text x="160.5" y="63.4">D</text>
<text x="178.6" y="62.9">D11</text>
<text x="189.2" y="64.5">GND</text>
<text x="236.8" y="63.4">S</text>
<text x="244.3" y="63.4">D</text>
<text x="262.4" y="62.9">D19</text>
<text x="273" y="64.5">GND</text>
<text x="37.3" y="66.7">C11</text>
<text x="77.3" y="71.9" transform="rotate(-90 77.3 71.9)">G</text>
<text x="123.7" y="68">C12</text>
<text x="157.3" y="70.6" transform="rotate(-90 157.3 70.6)">G</text>
<text x="207.5" y="68">C13</text>
<text x="241.2" y="70.6" transform="rotate(-90 241.2 70.6)">G</text>
<text x="27.4" y="73.6">GND</text>
<text x="38.9" y="76.4">R17</text>
<text x="113.8" y="74.9">GND</text>
<text x="121.5" y="77.7">R18</text>
<text x="165.7" y="77.7">R12</text>
<text x="197.6" y="74.9">GND</text>
<text x="205.3" y="77.7">R19</text>
<text x="249.5" y="77.7">R23</text>
<text x="50.4" y="79.7">U1</text>
<text x="50.4" y="82.2">74HCT595</text>
<text x="72.9" y="82.4">S</text>
<text x="80.5" y="82.4">D</text>
<text x="86.3" y="78.9">R4</text>
<text x="97.9" y="82">D4</text>
<text x="107.9" y="83.5">GND</text>
<text x="132.9" y="79.7">U2</text>
<text x="132.9" y="82.2">74HCT595</text>
<text x="152.9" y="81.1">S</text>
<text x="160.5" y="81.1">D</text>
<text x="178.6" y="80.7">D12</text>
<text x="189.2" y="82.2">GND</text>
<text x="216.8" y="79.7">U3</text>
<text x="216.8" y="82.2">74HCT595</text>
<text x="236.8" y="81.1">S</text>
<text x="244.3" y="81.1">D</text>
<text x="262.4" y="80.7">D20</text>
<text x="273" y="82.2">GND</text>
<text x="41.1" y="87.3">SER</text>
<text x="49.2" y="88.2" transform="rotate(-90 49.2 88.2)">VCC</text>
<text x="52.5" y="89.9">QB</text>
<text x="52.7" y="87.3">QA</text>
<text x="77.3" y="89.7" transform="rotate(-90 77.3 89.7)">G</text>
<text x="123.7" y="87.3">SER</text>
<text x="131.8" y="88.2" transform="rotate(-90 131.8 88.2)">VCC</text>
<text x="135.1" y="89.9">QB</text>
<text x="135.3" y="87.3">QA</text>
<text x="157.3" y="88.4" transform="rotate(-90 157.3 88.4)">G</text>
<text x="207.5" y="87.3">SER</text>
<text x="215.6" y="88.2" transform="rotate(-90 215.6 88.2)">VCC</text>
<text x="218.9" y="89.9">QB</text>
<text x="219.1" y="87.3">QA</text>
<text x="241.2" y="88.4" transform="rotate(-90 241.2 88.4)">G</text>
<text x="41.1" y="94.9">SRCLR</text>
<text x="41.1" y="92.4">SRCLK</text>
<text x="52.5" y="92.4">QC</text>
<text x="52.5" y="94.9">QD</text>
<text x="86.3" y="95.5">R5</text>
<text x="123.7" y="94.9">SRCLR</text>
<text x="123.7" y="92.4">SRCLK</text>
<text x="135.1" y="92.4">QC</text>
<text x="135.1" y="94.9">QD</text>
<text x="165.7" y="94.2">R13</text>
<text x="207.5" y="94.9">SRCLR</text>
<text x="207.5" y="92.4">SRCLK</text>
<text x="218.9" y="92.4">QC</text>
<text x="218.9" y="94.9">QD</text>
<text x="249.5" y="94.2">R24</text>
<text x="41.1" y="100">RCLK</text>
<text x="52.7" y="97.5">QE</text>
<text x="52.7" y="100">QF</text>
<text x="72.9" y="98.9">S</text>
<text x="80.5" y="98.9">D</text>
<text x="97.9" y="98.5">D5</text>
<text x="107.9" y="100">GND</text>
<text x="123.7" y="100">RCLK</text>
<text x="135.2" y="97.5">QE</text>
<text x="135.3" y="100">QF</text>
<text x="152.9" y="97.7">S</text>
<text x="160.5" y="97.7">D</text>
<text x="178.6" y="97.2">D13</text>
<text x="189.2" y="98.8">GND</text>
<text x="207.5" y="100">RCLK</text>
<text x="219" y="97.5">QE</text>
<text x="219.1" y="100">QF</text>
<text x="236.8" y="97.7">S</text>
<text x="244.3" y="97.7">D</text>
<text x="262.4" y="97.2">D21</text>
<text x="273" y="98.8">GND</text>
<text x="41.1" y="102.6">OE</text>
<text x="52.5" y="105.1">QH</text>
<text x="52.5" y="102.6">QG</text>
<text x="77.3" y="106.2" transform="rotate(-90 77.3 106.2)">G</text>
<text x="123.7" y="102.6">OE</text>
<text x="135" y="105.1">QH</text>
<text x="135.1" y="102.6">QG</text>
<text x="157.3" y="104.9" transform="rotate(-90 157.3 104.9)">G</text>
<text x="207.5" y="102.6">OE</text>
<text x="218.9" y="105.1">QH</text>
<text x="218.9" y="102.6">QG</text>
<text x="241.2" y="104.9" transform="rotate(-90 241.2 104.9)">G</text>
<text x="49.2" y="111.3" transform="rotate(-90 49.2 111.3)">GND</text>
<text x="51.9" y="110.2">QH'</text>
<text x="86.3" y="113.2">R6</text>
<text x="131.8" y="111.3" transform="rotate(-90 131.8 111.3)">GND</text>
<text x="134.4" y="110.2">QH'</text>
<text x="165.7" y="112">R14</text>
<text x="215.6" y="111.3" transform="rotate(-90 215.6 111.3)">GND</text>
<text x="218.2" y="110.2">QH'</text>
<text x="249.5" y="112">R25</text>
<text x="72.9" y="116.7">S</text>
<text x="80.5" y="116.7">D</text>
<text x="97.9" y="116.3">D6</text>
<text x="107.9" y="117.8">GND</text>
<text x="152.9" y="115.4">S</text>
<text x="160.5" y="115.4">D</text>
<text x="178.6" y="115">D14</text>
<text x="189.2" y="116.5">GND</text>
<text x="236.8" y="115.4">S</text>
<text x="244.3" y="115.4">D</text>
<text x="262.4" y="115">D22</text>
<text x="273" y="116.5">GND</text>
<text x="46.2" y="124.2">GND</text>
<text x="77.3" y="124" transform="rotate(-90 77.3 124)">G</text>
<text x="157.3" y="122.7" transform="rotate(-90 157.3 122.7)">G</text>
<text x="241.2" y="122.7" transform="rotate(-90 241.2 122.7)">G</text>
<text x="86.3" y="131">R7</text>
<text x="128.7" y="126.7">GND</text>
<text x="165.7" y="129.7">R15</text>
<text x="212.6" y="126.7">GND</text>
<text x="249.5" y="129.7">R26</text>
<text x="72.9" y="134.5">S</text>
<text x="80.5" y="134.5">D</text>
<text x="97.9" y="134.1">D7</text>
<text x="107.9" y="135.6">GND</text>
<text x="152.9" y="133.2">S</text>
<text x="160.5" y="133.2">D</text>
<text x="178.6" y="132.8">D15</text>
<text x="189.2" y="134.3">GND</text>
<text x="236.8" y="133.2">S</text>
<text x="244.3" y="133.2">D</text>
<text x="262.4" y="132.8">D23</text>
<text x="273" y="134.3">GND</text>
<text x="77.3" y="141.7" transform="rotate(-90 77.3 141.7)">G</text>
<text x="157.3" y="140.5" transform="rotate(-90 157.3 140.5)">G</text>
<text x="241.2" y="140.5" transform="rotate(-90 241.2 140.5)">G</text>
<text x="86.3" y="148.8">R8</text>
<text x="165.7" y="147.5">R16</text>
<text x="249.5" y="147.5">R27</text>
<text x="72.9" y="152.3">S</text>
<text x="80.5" y="152.3">D</text>
<text x="97.9" y="151.8">D8</text>
<text x="107.9" y="153.4">GND</text>
<text x="152.9" y="151">S</text>
<text x="160.5" y="151">D</text>
<text x="178.6" y="150.6">D16</text>
<text x="189.2" y="152.1">GND</text>
<text x="236.8" y="151">S</text>
<text x="244.3" y="151">D</text>
<text x="262.4" y="150.6">D24</text>
<text x="273" y="152.1">GND</text>
<text x="77.3" y="159.5" transform="rotate(-90 77.3 159.5)">G</text>
<text x="157.3" y="158.2" transform="rotate(-90 157.3 158.2)">G</text>
<text x="241.2" y="158.2" transform="rotate(-90 241.2 158.2)">G</text>
</g>
<g font-size="1.3" fill="#a90000">
<text x="72.9" y="31.3">2</text>
<text x="80.5" y="31.3">3</text>
<text x="152.9" y="30">2</text>
<text x="159.5" y="35" transform="rotate(-90 159.5 35)">1</text>
<text x="160.6" y="30">3</text>
<text x="236.8" y="30">2</text>
<text x="243.4" y="35" transform="rotate(-90 243.4 35)">1</text>
<text x="244.4" y="30">3</text>
<text x="79.5" y="36.3" transform="rotate(-90 79.5 36.3)">1</text>
<text x="152.9" y="47.8">2</text>
<text x="160.6" y="47.8">3</text>
<text x="236.8" y="47.8">2</text>
<text x="244.4" y="47.8">3</text>
<text x="72.9" y="49.1">2</text>
<text x="80.5" y="49.1">3</text>
<text x="159.5" y="52.8" transform="rotate(-90 159.5 52.8)">1</text>
<text x="243.4" y="52.8" transform="rotate(-90 243.4 52.8)">1</text>
<text x="79.5" y="54.1" transform="rotate(-90 79.5 54.1)">1</text>
<text x="152.9" y="65.6">2</text>
<text x="160.6" y="65.6">3</text>
<text x="236.8" y="65.6">2</text>
<text x="244.4" y="65.6">3</text>
<text x="72.9" y="66.8">2</text>
<text x="79.5" y="71.9" transform="rotate(-90 79.5 71.9)">1</text>
<text x="80.5" y="66.8">3</text>
<text x="159.5" y="70.6" transform="rotate(-90 159.5 70.6)">1</text>
<text x="243.4" y="70.6" transform="rotate(-90 243.4 70.6)">1</text>
<text x="48.1" y="83.9" transform="rotate(-90 48.1 83.9)">16</text>
<text x="130.7" y="83.9" transform="rotate(-90 130.7 83.9)">16</text>
<text x="152.9" y="83.3">2</text>
<text x="160.6" y="83.3">3</text>
<text x="214.5" y="83.9" transform="rotate(-90 214.5 83.9)">16</text>
<text x="236.8" y="83.3">2</text>
<text x="244.4" y="83.3">3</text>
<text x="38" y="86.2">14</text>
<text x="55.8" y="86.2">15</text>
<text x="56.4" y="88.8">1</text>
<text x="72.9" y="84.6">2</text>
<text x="79.5" y="89.6" transform="rotate(-90 79.5 89.6)">1</text>
<text x="80.5" y="84.6">3</text>
<text x="120.6" y="86.2">14</text>
<text x="138.4" y="86.2">15</text>
<text x="139" y="88.8">1</text>
<text x="159.5" y="88.4" transform="rotate(-90 159.5 88.4)">1</text>
<text x="204.4" y="86.2">14</text>
<text x="222.2" y="86.2">15</text>
<text x="222.8" y="88.8">1</text>
<text x="243.4" y="88.4" transform="rotate(-90 243.4 88.4)">1</text>
<text x="38" y="93.8">10</text>
<text x="38" y="91.3">11</text>
<text x="56.4" y="91.3">2</text>
<text x="56.4" y="93.8">3</text>
<text x="120.6" y="93.8">10</text>
<text x="120.6" y="91.3">11</text>
<text x="139" y="91.3">2</text>
<text x="139" y="93.8">3</text>
<text x="204.4" y="93.8">10</text>
<text x="204.4" y="91.3">11</text>
<text x="222.8" y="91.3">2</text>
<text x="222.8" y="93.8">3</text>
<text x="38" y="98.9">12</text>
<text x="38" y="101.5">13</text>
<text x="56.4" y="96.4">4</text>
<text x="56.4" y="98.9">5</text>
<text x="56.4" y="101.5">6</text>
<text x="72.9" y="101.1">2</text>
<text x="80.5" y="101.1">3</text>
<text x="120.6" y="98.9">12</text>
<text x="120.6" y="101.5">13</text>
<text x="139" y="96.4">4</text>
<text x="139" y="98.9">5</text>
<text x="139" y="101.5">6</text>
<text x="152.9" y="99.9">2</text>
<text x="160.6" y="99.9">3</text>
<text x="204.4" y="98.9">12</text>
<text x="204.4" y="101.5">13</text>
<text x="222.8" y="96.4">4</text>
<text x="222.8" y="98.9">5</text>
<text x="222.8" y="101.5">6</text>
<text x="236.8" y="99.9">2</text>
<text x="244.4" y="99.9">3</text>
<text x="56.4" y="104">7</text>
<text x="79.5" y="106.1" transform="rotate(-90 79.5 106.1)">1</text>
<text x="139" y="104">7</text>
<text x="159.5" y="104.9" transform="rotate(-90 159.5 104.9)">1</text>
<text x="222.8" y="104">7</text>
<text x="243.4" y="104.9" transform="rotate(-90 243.4 104.9)">1</text>
<text x="48.1" y="113.8" transform="rotate(-90 48.1 113.8)">8</text>
<text x="56.4" y="109.1">9</text>
<text x="130.7" y="113.8" transform="rotate(-90 130.7 113.8)">8</text>
<text x="139" y="109.1">9</text>
<text x="214.5" y="113.8" transform="rotate(-90 214.5 113.8)">8</text>
<text x="222.8" y="109.1">9</text>
<text x="72.9" y="118.9">2</text>
<text x="80.5" y="118.9">3</text>
<text x="152.9" y="117.6">2</text>
<text x="160.6" y="117.6">3</text>
<text x="236.8" y="117.6">2</text>
<text x="244.4" y="117.6">3</text>
<text x="79.5" y="123.9" transform="rotate(-90 79.5 123.9)">1</text>
<text x="159.5" y="122.7" transform="rotate(-90 159.5 122.7)">1</text>
<text x="243.4" y="122.7" transform="rotate(-90 243.4 122.7)">1</text>
<text x="72.9" y="136.7">2</text>
<text x="80.5" y="136.7">3</text>
<text x="152.9" y="135.4">2</text>
<text x="160.6" y="135.4">3</text>
<text x="236.8" y="135.4">2</text>
<text x="244.4" y="135.4">3</text>
<text x="79.5" y="141.7" transform="rotate(-90 79.5 141.7)">1</text>
<text x="159.5" y="140.4" transform="rotate(-90 159.5 140.4)">1</text>
<text x="243.4" y="140.4" transform="rotate(-90 243.4 140.4)">1</text>
<text x="72.9" y="154.5">2</text>
<text x="80.5" y="154.5">3</text>
<text x="152.9" y="153.2">2</text>
<text x="160.6" y="153.2">3</text>
<text x="236.8" y="153.2">2</text>
<text x="244.4" y="153.2">3</text>
<text x="79.5" y="159.5" transform="rotate(-90 79.5 159.5)">1</text>
<text x="159.5" y="158.2" transform="rotate(-90 159.5 158.2)">1</text>
<text x="243.4" y="158.2" transform="rotate(-90 243.4 158.2)">1</text>
</g>
<g font-size="1.3" fill="#725600">
<text x="15.8" y="87.3">SERIAL_DATA</text>
<text x="15.4" y="92.4">SERIAL_CLK</text>
<text x="15.5" y="100">REG_CLK</text>
</g>
<g font-size=".8" fill="#006464">
<text x="76.9" y="26.9" transform="rotate(-90 76.9 26.9)">BSS84</text>
<text x="85.9" y="29.8">560Ω</text>
<text x="156.9" y="25.6" transform="rotate(-90 156.9 25.6)">BSS84</text>
<text x="166" y="28.5">560Ω</text>
<text x="240.7" y="25.6" transform="rotate(-90 240.7 25.6)">BSS84</text>
<text x="249.8" y="28.5">560Ω</text>
<text x="76.9" y="44.7" transform="rotate(-90 76.9 44.7)">BSS84</text>
<text x="85.9" y="47.6">560Ω</text>
<text x="156.9" y="43.4" transform="rotate(-90 156.9 43.4)">BSS84</text>
<text x="166" y="46.3">560Ω</text>
<text x="240.7" y="43.4" transform="rotate(-90 240.7 43.4)">BSS84</text>
<text x="249.8" y="46.3">560Ω</text>
<text x="76.9" y="62.5" transform="rotate(-90 76.9 62.5)">BSS84</text>
<text x="85.9" y="65.4">560Ω</text>
<text x="156.9" y="61.2" transform="rotate(-90 156.9 61.2)">BSS84</text>
<text x="166" y="64.1">560Ω</text>
<text x="240.7" y="61.2" transform="rotate(-90 240.7 61.2)">BSS84</text>
<text x="249.8" y="64.1">560Ω</text>
<text x="33.3" y="67.9">100nF</text>
<text x="119.6" y="69.2">100nF</text>
<text x="203.4" y="69.2">100nF</text>
<text x="39" y="78.1">10kΩ</text>
<text x="76.9" y="80.2" transform="rotate(-90 76.9 80.2)">BSS84</text>
<text x="85.9" y="83.2">560Ω</text>
<text x="121.6" y="79.3">10kΩ</text>
<text x="156.9" y="79" transform="rotate(-90 156.9 79)">BSS84</text>
<text x="166" y="81.9">560Ω</text>
<text x="205.4" y="79.3">10kΩ</text>
<text x="240.7" y="79" transform="rotate(-90 240.7 79)">BSS84</text>
<text x="249.8" y="81.9">560Ω</text>
<text x="156.9" y="95.5" transform="rotate(-90 156.9 95.5)">BSS84</text>
<text x="240.7" y="95.5" transform="rotate(-90 240.7 95.5)">BSS84</text>
<text x="76.9" y="96.8" transform="rotate(-90 76.9 96.8)">BSS84</text>
<text x="85.9" y="99.7">560Ω</text>
<text x="166" y="98.4">560Ω</text>
<text x="249.8" y="98.4">560Ω</text>
<text x="156.9" y="113.3" transform="rotate(-90 156.9 113.3)">BSS84</text>
<text x="240.7" y="113.3" transform="rotate(-90 240.7 113.3)">BSS84</text>
<text x="76.9" y="114.5" transform="rotate(-90 76.9 114.5)">BSS84</text>
<text x="85.9" y="117.4">560Ω</text>
<text x="166" y="116.2">560Ω</text>
<text x="249.8" y="116.2">560Ω</text>
<text x="156.9" y="131" transform="rotate(-90 156.9 131)">BSS84</text>
<text x="240.7" y="131" transform="rotate(-90 240.7 131)">BSS84</text>
<text x="76.9" y="132.3" transform="rotate(-90 76.9 132.3)">BSS84</text>
<text x="85.9" y="135.2">560Ω</text>
<text x="166" y="134">560Ω</text>
<text x="249.8" y="134">560Ω</text>
<text x="156.9" y="148.8" transform="rotate(-90 156.9 148.8)">BSS84</text>
<text x="240.7" y="148.8" transform="rotate(-90 240.7 148.8)">BSS84</text>
<text x="76.9" y="150.1" transform="rotate(-90 76.9 150.1)">BSS84</text>
<text x="85.9" y="153">560Ω</text>
<text x="166" y="151.7">560Ω</text>
<text x="249.8" y="151.7">560Ω</text>
</g>
</svg>
